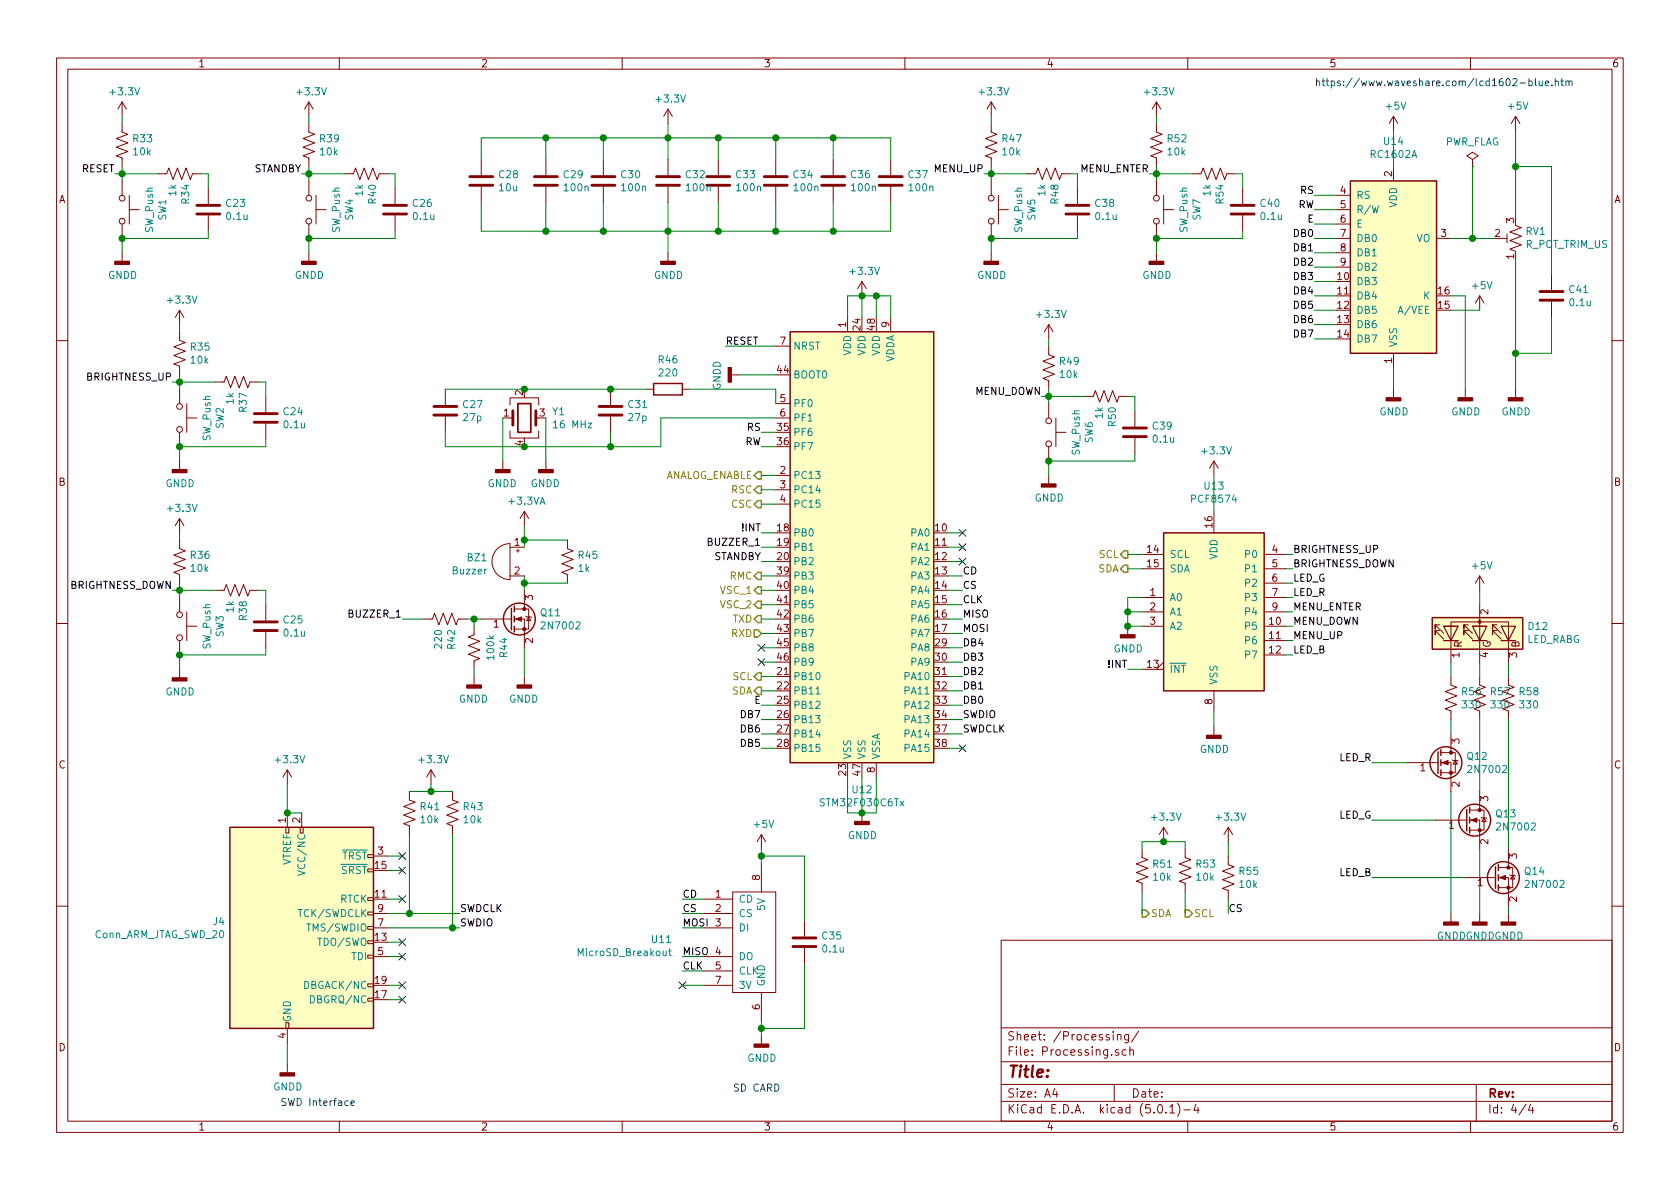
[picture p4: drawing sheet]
<svg xmlns="http://www.w3.org/2000/svg" width="297mm" height="210mm" viewBox="0 0 297 210" stroke-linecap="round" stroke-linejoin="round" font-family="sans-serif">
<g fill="none" stroke="#840000" stroke-width=".18">
<path d="M10 10.3h277v189.9h-277zM12 12.2h273v186.1h-273zM21.6 18v2.6M21.6 18l-.8 1.3M21.6 18l.8 1.3M54.6 18v2.6M54.6 18l-.8 1.3M54.6 18l.8 1.3M60 10.3v1.9M110 10.3v1.9M118.1 19.3v2.5M118.1 19.3l-.8 1.3"/>
<path d="M118.1 19.3l.8 1.3M160 10.3v1.9M175.3 18v2.6M175.3 18l-.8 1.3M175.3 18l.7 1.3M204.5 18v2.6M204.5 18l-.8 1.3M204.5 18l.7 1.3M210 10.3v1.9M260 10.3v1.9M21.6 21.8v1.6l1 .3-2 .8 2 .8-2 .7 2 .8-2 .8 1 .3v1.6M21.6 32v2.5"/>
<path d="M21.6 39.6v2.6M22.9 37.1h1.7M22.9 34.5v5.1M27.9 30.7h1.6l.3-1 .8 2 .8-2 .7 2 .8-2 .8 2 .3-1h1.6M36.8 33.3v2.8M36.8 38.1v2.8M54.6 21.8v1.6l1 .3-2 .8 2 .8-2 .7 2 .8-2 .8 1 .3v1.6M54.6 32v2.5M54.6 39.6v2.6M55.9 37.1h1.8M55.9 34.5v5.1M61 30.7h1.5l.4-1 .7 2 .8-2 .8 2 .7-2 .8 2 .4-1h1.5"/>
<path d="M69.8 33.3v2.8M69.8 38.1v2.8M85.1 28.2v2.8M85.1 33v2.8M96.5 28.2v2.8M96.5 33v2.8M106.7 28.2v2.8M106.7 33v2.8M118.1 28.2v2.8M118.1 33v2.8M127 28.2v2.8M127 33v2.8"/>
<path d="M137.2 28.2v2.8M137.2 33v2.8M147.3 28.2v2.8M147.3 33v2.8M157.5 28.2v2.8M157.5 33v2.8M175.3 21.8v1.6l1 .3-2.1 .8 2.1 .8-2.1 .7 2.1 .8-2.1 .8 1.1 .3v1.6M175.3 32v2.5M175.3 39.6v2.6M176.5 37.1h1.8M176.5 34.5v5.1M181.6 30.7h1.5l.4-1 .8 2 .7-2 .8 2 .8-2 .7 2 .4-1h1.5"/>
<path d="M190.5 33.3v2.8M190.5 38.1v2.8M204.5 21.8v1.6l1 .3-2 .8 2 .8-2 .7 2 .8-2 .8 1 .3v1.6M204.5 32v2.5M204.5 39.6v2.6M205.7 34.5v5.1M205.7 37.1h1.8M210.8 30.7h1.5l.4-1 .8 2 .7-2 .8 2 .8-2 .7 2 .4-1h1.5M219.7 33.3v2.8M219.7 38.1v2.8M236.2 34.5h2.6M236.2 37.1h2.6"/>
<path d="M236.2 39.6h2.6M246.4 20.6v2.5M246.4 29.5v2.5M246.4 20.6l-.8 1.2M246.4 20.6l.7 1.2M260.3 28.2l1.1-.6-1.1-.7-1 .7 1 .6v1.3M260.3 29.5h.1M268 39.9l1 .4-2 .7 2 .8-2 .7 2 .8-2 .8 1 .3v.3M268 20.6v2.5M268 20.6l-.8 1.2M268 20.6l.7 1.2M21.6 44.7v1.5"/>
<path d="M31.7 58.7v1.5l1.1 .4-2.1 .7 2.1 .8-2.1 .8 2.1 .7-2.1 .8 1 .4v1.5M31.7 54.9v2.5M31.7 54.9l-.7 1.2M31.7 54.9l.8 1.2M54.6 44.7v1.5M118.1 44.7v1.5M149.9 56.1v2.6M152.4 49.8l-.8 1.2M152.4 49.8v2.5M152.4 49.8l.8 1.2M157.5 56.1v2.6M175.3 44.7v1.5"/>
<path d="M185.4 57.4v2.5M185.4 57.4l-.7 1.3M185.4 57.4l.8 1.3M204.5 44.7v1.5M236.2 42.2h2.6M236.2 44.7h2.6M236.2 47.2h2.6M254 42.2h2.5M261.6 52.3l-.7 1.3M261.6 52.3v2.6M261.6 52.3l.8 1.3M265.4 42.2h1"/>
<path d="M266.4 41.4v1.5M274.3 48.5v2.8M274.3 53.3v2.8M10 60.2h2M31.7 68.8v2.6M31.7 76.4v2.6M33 73.9h1.8M33 71.4v5M38.1 67.6h1.5l.4-1.1 .8 2.1 .7-2.1 .8 2.1 .8-2.1 .7 2.1 .4-1h1.5M47 70.1v2.8M47 74.9v2.8M78.7 68.8v2.8"/>
<path d="M78.7 73.7v2.7M90.2 76.2v1.3h5v-1.3M90.2 71.6v-1.2h5v1.2M90.2 73.9h.5M94.7 73.9h.5M107.9 68.8v2.8M107.9 73.7v2.7M114.3 68.8h1.3M120.6 68.8h1.3M129.3 66.3h1.5M137.2 61.2h2.5M137.2 71.4h2.5"/>
<path d="M137.2 73.9h2.5M185.4 61.2v1.5l1 .4-2 .8 2 .7-2 .8 2 .8-2 .7 1 .4v1.5M185.4 71.4v2.5M185.4 79v2.5M186.7 76.4h1.8M186.7 73.9v5.1M191.8 70.1h1.5l.4-1 .7 2 .8-2 .8 2 .7-2 .8 2 .4-1h1.5M200.7 72.6v2.8M200.7 77.5v2.8M246.4 62.5v2.5M246.4 68.8v1.6M259.1 68.8v1.6"/>
<path d="M268 68.8v1.6M285 60.2h2M31.7 95.5v1.5l1.1 .4-2.1 .8 2.1 .7-2.1 .8 2.1 .8-2.1 .7 1 .4v1.5M31.7 81.5v1.6M31.7 91.7v2.5M31.7 91.7l-.7 1.3M31.7 91.7l.8 1.3M87.9 97.1a3.3 3.3 0 0 1 2.3-1v6.4a3.2 3.2 0 0 1-3-2 3.2 3.2 0 0 1 .7-3.4zM88.9 81.5v1.6M90.2 96.8h2.5M91.3 97.4h.5M91.6 97.1v.6"/>
<path d="M92.7 90.4l-.8 1.3M92.7 90.4v2.6M92.7 90.4l.8 1.3M96.5 81.5v1.6M100.3 95.5v1.5l1 .4-2 .8 2 .7-2 .8 2 .8-2 .7 1 .4v1.5M137.2 84.1h2.5M137.2 86.6h2.5M137.2 89.1h2.5M185.4 84.1v1.5M201.9 98h3.8M214.6 81.5v2.6M214.6 90.4v3.8"/>
<path d="M214.6 81.5l-.7 1.3M214.6 81.5l.8 1.3M223.5 98h3.8M10 110.3h2M31.7 105.7v2.5M31.7 113.3v2.5M31.7 118.4v1.5M33 110.7h1.8M33 108.2v5.1M38.1 104.4h1.5l.4-1 .8 2 .7-2 .8 2 .8-2 .7 2 .4-1h1.5M47 106.9v2.8M47 111.8v2.7"/>
<path d="M74.9 109.5h1.6l.3-1 .8 2 .8-2 .7 2 .8-2 .7 2 .4-1h1.5M83.8 110.7v1.6l-1 .3 2 .8-2 .8 2 .7-2 .8 2 .8-1 .3v1.6M83.8 119.6v1.6M85.1 109.5h5.3M90.2 101.8h2.5M90.9 109.5h1.8v5M90.9 107.7h1.8M92.7 107.7h.8v3.5h-2.6M92.7 104.4v3.3M92.7 119.6v1.6M93 109l.1 .1h.8l.1 .1M93.5 109.1l.4 .6h-.8z"/>
<path d="M199.4 110.7v1.6M201.9 105.7h3.8M201.9 110.7h3.8M201.9 118.4h3.8M201.9 100.6h3.8M201.9 108.2h3.8M205.7 117.1l-1.2 1.3M223.5 105.7h3.8M223.5 110.7h3.8M223.5 113.3h3.8M223.5 115.8h3.8M223.5 100.6h3.8"/>
<path d="M223.5 108.2h3.8M223.5 103.1h3.8M254.5 111.5h-.8v.8v-.8l1.6 1.5M254.5 110.5h-.8v.7v-.7l1.6 1.5M255.3 110.7h2.5zM255.3 110.7h.1M255.3 113.3h2.5M256.5 119.6v1.6l1.1 .3-2.1 .8 2.1 .8-2.1 .7 2.1 .8-2.1 .7 1 .4v1.5M256.5 117.1v-7.1h10.2v7.1M259.6 111.5h-.8v.8v-.8l1.5 1.5M259.6 110.5h-.8v.7v-.7l1.5 1.5M260.3 110.7h2.6z"/>
<path d="M260.3 110.7h.1M260.3 113.3h2.6M261.6 119.6v1.6l1 .3-2 .8 2 .8-2 .7 2 .8-2 .7 1 .4v1.5M261.6 101.8v2.6M261.6 106.9v10.2M261.6 101.8l-.7 1.3M261.6 101.8l.8 1.3M264.7 111.5h-.8v.8v-.8l1.5 1.5M264.7 110.5h-.8v.7v-.7l1.5 1.5M265.4 113.3h2.6M266.7 119.6v1.6l1 .3-2 .8 2 .8-2 .7 2 .8-2 .7 1 .4v1.5M285 110.3h2"/>
<path d="M50.8 136.1l-.8 1.3M50.8 136.1v2.6M50.8 136.1l.8 1.3M72.4 139.9v1.6l1 .4-2 .7 2 .8-2 .7 2 .8-2 .8 1 .3v1.6M76.2 136.1l-.8 1.3M76.2 136.1v2.6M76.2 136.1l.8 1.3M80 139.9v1.6l1 .4-2 .7 2 .8-2 .7 2 .8-2 .8 1 .3v1.6M154.9 134.9v2.5M214.6 122.2v3.8M214.6 128.5v1.5M248.9 134.9h5.4"/>
<path d="M254.8 134.9h1.7v5M254.8 133.1h1.7M256.5 133.1h.8v3.5h-2.5M256.5 129.8v3.3M256.8 134.4l.1 .1h.8l.1 .1M257.3 134.5l.4 .6h-.8zM261.6 139.9v3.4M50.5 146.3h.6v1h-.6zM50.8 143.8v2.5M53.1 146.3h.5v1h-.5zM53.3 143.8v2.5M65 158.7h1v.6h-1z"/>
<path d="M65 153.7h1v.5h-1zM65 151.1h1v.5h-1zM66 151.4h2.6M124.5 159h5M129.5 157.7h7.7v17.8h-7.7zM134.6 147.6v2.5M134.6 152.6v5.1M134.6 147.6l-.7 1.2M134.6 147.6l.8 1.2M152.4 143.8v1.5M201.9 150.1v1.5l1 .4-2 .8 2 .7-2 .8 2 .8-2 .7 1 .4v1.5M205.7 146.3l-.7 1.3"/>
<path d="M205.7 146.3v2.5M205.7 146.3l.8 1.3M209.5 150.1v1.5l1.1 .4-2.1 .8 2.1 .7-2.1 .8 2.1 .8-2.1 .7 1 .4v1.5M217.2 151.4v1.5l1 .4-2 .7 2 .8-2 .8 2 .7-2 .8 1 .4v1.5M217.2 146.3l-.8 1.3M217.2 146.3v2.5M217.2 146.3l.7 1.3M254 145h5.3M259.1 155.2h5.3M259.8 145h1.8v5.1M259.8 143.3h1.8M261.6 143.3h.8v3.5h-2.6"/>
<path d="M261.9 144.5l.1 .1h.8l.1 .2M262.4 144.6l.4 .7h-.8zM264.9 155.2h1.8v5.1M264.9 153.4h1.8M266.7 153.4h.8v3.6h-2.6M266.7 150.1v3.3M267 154.7l.1 .1h.7l.2 .1M267.5 154.8l.3 .6h-.7zM10 160.2h2M65 161.3h1v.5h-1zM65 176.5h1v.5h-1zM65 174h1v.5h-1z"/>
<path d="M65 166.4h1v.5h-1zM65 163.8h1v.5h-1zM65 168.9h1v.5h-1zM66 169.2h2.6M66 164.1h2.6M66 161.5h2.6M124.5 169.2h5M124.5 164.1h5M124.5 161.5h5M124.5 171.7h5M124.5 174.2h5M134.6 175.5v5.1"/>
<path d="M142.2 162.8v2.8M142.2 167.6v2.8M177 166.3h108v32h-108zM256.5 161.5v1.6M261.6 161.5v1.6M266.7 161.5v1.6M285 160.2h2M50.5 180.8h.6v1.1h-.6zM50.8 181.9v2.5M50.8 188.2v1.5M60 198.3v1.9M110 198.3v1.9"/>
<path d="M134.6 183.1v1.6M160 198.3v1.9M177 194.8h108M177 191.8h108M177 187.8h108M177 181.8h108M186.5 192.5l-.4 1h1M186.8 193v1M196.8 182.4v.2M197 191.8v3M197.6 183.1v-.1a.37 .37 0 0 1 .6 .1v.8M197.6 182.9v1"/>
<path d="M197.8 185.7a.37 .37 0 0 0-.6 .1l.1 .2 .5 .2v.1l-.2 .3-.4-.1M199.1 185.7l-.4-.1-.3 .3 .1 .6 .2 .1 .4-.1M199.5 182.9v1.2l-.2 .3-.4-.1M199.5 183l-.4-.1-.3 .3 .1 .6 .2 .1 .4-.1M199.8 185.7a.37 .37 0 0 1 .6 .1v.8M199.8 185.1v1.5M201.3 182.3l-1.2 2M204.8 195.5l.4-.2a.94 .94 0 0 1 0 1.5 .79 .79 0 0 1-.4-1.3zM206.2 196.7v.1M206.8 195.8l.5-.5v1.5M206.8 196.8h.9M208.2 195.1a1.71 1.71 0 0 1 0 2.3"/>
<path d="M209.3 196.3h1.2M210 198.3v1.9M211.5 195.2l-.4 1.1h.9M211.8 195.8v1M260 198.3v1.9M261 191.8v6.5M269.8 195.2l-1.2 2M270.6 195.2l-.3 1.1h.9M271 195.8v1"/>
<circle cx="21.6" cy="39.1" r=".51"/>
<circle cx="21.6" cy="35" r=".51"/>
<circle cx="54.6" cy="39.1" r=".51"/>
<circle cx="54.6" cy="35" r=".51"/>
<circle cx="175.3" cy="39.1" r=".51"/>
<circle cx="175.3" cy="35" r=".51"/>
<circle cx="204.5" cy="39.1" r=".51"/>
<circle cx="204.5" cy="35" r=".51"/>
<circle cx="31.8" cy="75.9" r=".51"/>
<circle cx="31.8" cy="71.9" r=".51"/>
<circle cx="185.4" cy="74.4" r=".51"/>
<circle cx="185.4" cy="78.5" r=".51"/>
<circle cx="31.8" cy="108.7" r=".51"/>
<circle cx="31.8" cy="112.8" r=".51"/>
</g>
<g fill="#ffffc2" stroke="#ffffc2" stroke-width=".18">
<path d="M139.7 58.7h25.4v76.2h-25.4z"/>
<path d="M40.6 146.3h25.4v35.6h-25.4z"/>
<path d="M238.8 32h15.2v30.5h-15.2z"/>
<path d="M205.7 94.2h17.8v28h-17.8z"/>
<path d="M253.2 109.2h16v5.6h-16z"/>
</g>
<g fill="none" stroke="#840000" stroke-width=".25">
<path d="M238.8 32h15.2v30.5h-15.2zM139.7 58.7h25.4v76.2h-25.4zM115.6 67.8h5v2h-5zM205.7 94.2h17.8v28h-17.8zM90.4 107.6v3.8M90.9 107.2v1M90.9 109v1M90.9 110.7v1.1M253.2 109.2h16v5.6h-16zM254.3 133v3.8M254.8 132.6v1M254.8 134.4v1"/>
<path d="M254.8 136.1v1.1M40.6 146.3h25.4v35.6h-25.4zM259.3 143.1v3.8M259.8 142.7v1.1M259.8 144.5v1M259.8 146.3v1M264.4 153.3v3.8M264.9 152.9v1M264.9 154.7v1M264.9 156.5v1"/>
<circle cx="91.8" cy="109.5" r="2.82"/>
<circle cx="255.7" cy="134.9" r="2.82"/>
<circle cx="260.7" cy="145" r="2.82"/>
<circle cx="265.8" cy="155.2" r="2.82"/>
</g>
<path d="M144.3 122.7h.7M52.6 154l1.3 .4-1.3 .4M54.9 176.1a.64 .64 0 0 1 .7 .6 .64 .64 0 0 1-.7 .6zM118.2 168.2h.5M118.4 167.7v1.1l.3 .2" fill="none" stroke="#008484" stroke-width=".18"/>
<g fill="none" stroke="#840000" stroke-width=".51">
<path d="M34.8 37.8h4.1M34.8 36.3h4.1M67.8 37.8h4.1M67.8 36.3h4.1M83.1 32.8h4M83.1 31.2h4M94.5 32.8h4.1M94.5 31.2h4.1M104.6 32.8h4.1M104.6 31.2h4.1M116.1 32.8h4M116.1 31.2h4"/>
<path d="M125 32.8h4M125 31.2h4M135.1 32.8h4.1M135.1 31.2h4.1M145.3 32.8h4.1M145.3 31.2h4.1M155.4 32.8h4.1M155.4 31.2h4.1M188.5 37.8h4M188.5 36.3h4M217.7 37.8h4M217.7 36.3h4"/>
<path d="M272.3 53.1h4.1M272.3 51.6h4.1M45 74.7h4M45 73.1h4M76.7 73.4h4.1M76.7 71.9h4.1M90.7 72.6v2.6M94.7 72.6v2.6M105.9 73.4h4.1M105.9 71.9h4.1M198.6 77.2h4.1M198.6 75.7h4.1"/>
<path d="M45 111.5h4M45 110h4M140.2 167.4h4.1M140.2 165.9h4.1"/>
</g>
<g fill="none" stroke="#008400" stroke-width=".18">
<path d="M20.3 30.7h7.6M21.6 20.6v1.2M21.6 29.5v2.5M35.6 30.7h1.2v2.6M53.3 30.7h7.7M54.6 20.6v1.2M54.6 29.5v2.5M68.6 30.7h1.2v2.6M85.1 28.2v-3.8h72.4v3.8M85.1 35.8v5.1h72.4v-5.1M96.5 24.4v3.8M96.5 35.8v5.1"/>
<path d="M106.7 24.4v3.8M106.7 35.8v5.1M118.1 21.8v6.4M118.1 35.8v8.9M127 24.4v3.8M127 35.8v5.1M137.2 24.4v3.8M137.2 35.8v5.1M147.3 24.4v3.8M147.3 35.8v5.1M174 30.7h7.6M175.3 20.6v1.2"/>
<path d="M175.3 29.5v2.5M189.2 30.7h1.3v2.6M203.2 30.7h7.6M204.5 20.6v1.2M204.5 29.5v2.5M218.4 30.7h1.3v2.6M232.4 39.6h3.8M232.4 37.1h3.8M232.4 34.5h3.8M246.4 23.1v6.4M260.3 29.5v12.7M268 23.1v15.2"/>
<path d="M268 29.5h6.3v19M31.7 57.4v1.3M36.8 40.9v1.3h-15.2v2.5M69.8 40.9v1.3h-15.2v2.5M149.9 56.1v-3.8h7.6v3.8M152.4 52.3v3.8M154.9 52.3v3.8M185.4 59.9v1.3M190.5 40.9v1.3h-15.2v2.5M219.7 40.9v1.3h-15.2v2.5M232.4 52.3h3.8M232.4 59.9h3.8"/>
<path d="M232.4 57.4h3.8M232.4 54.9h3.8M232.4 49.8h3.8M232.4 47.2h3.8M232.4 44.7h3.8M232.4 42.2h3.8M256.5 52.3h2.6v16.5M256.5 54.9h5.1M256.5 42.2h7.7M268 46v22.8M274.3 56.1v6.4h-6.3M30.5 67.6h7.6"/>
<path d="M31.7 66.3v2.5M45.7 67.6h1.3v2.5M47 77.7v1.3h-15.3v2.5M78.7 68.8h35.6M88.9 73.9v7.6M96.5 73.9v7.6M107.9 76.4v2.6M121.9 68.8h15.3v2.6M128.3 61.2h8.9M130.8 66.3h6.4M134.6 79h2.6M134.6 76.4h2.6"/>
<path d="M137.2 73.9h-20.4v5.1h-38.1v-2.6M184.1 70.1h7.7M185.4 68.8v2.6M199.4 70.1h1.3v2.5M246.4 65v3.8M31.7 94.2v1.3M92.7 93v3.8M92.7 95.5h7.6M134.6 84.1h2.6M134.6 86.6h2.6M134.6 89.1h2.6M134.6 94.2h2.6"/>
<path d="M134.6 96.8h2.6M134.6 99.3h2.6M167.6 94.2h2.6M167.6 96.8h2.6M167.6 99.3h2.6M199.4 98h2.5M200.7 80.3v1.2h-15.3v2.6M214.6 84.1v6.3M227.3 98h1.3M30.5 104.4h7.6M31.7 103.1v2.6M45.7 104.4h1.3v2.5"/>
<path d="M47 114.5v1.3h-15.3v2.6M71.1 109.5h3.8M82.5 109.5h2.6M83.8 109.5v1.2M83.8 118.4v1.2M92.7 101.8v2.6M92.7 114.5v5.1M92.7 103.1h7.6M134.6 104.4h2.6M134.6 106.9h2.6M134.6 109.5h2.6M134.6 112h2.6"/>
<path d="M134.6 119.6h2.6M134.6 114.5h2.6M134.6 117.1h2.6M134.6 101.8h2.6M167.6 104.4h2.6M167.6 106.9h2.6M167.6 109.5h2.6M167.6 112h2.6M167.6 119.6h2.6M167.6 114.5h2.6M167.6 117.1h2.6M167.6 101.8h2.6"/>
<path d="M199.4 108.2h2.5M199.4 118.4h2.5M199.4 100.6h2.5M201.9 105.7h-2.5v5h2.5M227.3 105.7h1.3M227.3 108.2h1.3M227.3 110.7h1.3M227.3 100.6h1.3M227.3 113.3h1.3M227.3 103.1h1.3M227.3 115.8h1.3M256.5 117.1v2.5"/>
<path d="M261.6 104.4v2.5M261.6 117.1v2.5M266.7 117.1v2.5M50.8 138.7v5.1h2.5M72.4 139.9h7.6M76.2 138.7v1.2M134.6 129.8h2.6M134.6 127.2h2.6M134.6 122.2h2.6M134.6 124.7h2.6M134.6 132.3h2.6M149.9 137.4v6.4h5v-6.4"/>
<path d="M152.4 137.4v6.4M167.6 129.8h2.6M167.6 127.2h2.6M167.6 122.2h2.6M167.6 124.7h2.6M167.6 132.3h2.6M214.6 126v2.5M242.6 134.9h6.3M256.5 127.2v2.6M256.5 139.9v21.6M261.6 127.2v12.7M266.7 127.2v22.9"/>
<path d="M68.6 159h2.5M68.6 151.4h2.5M68.6 153.9h2.5M72.4 147.6v13.9M80 147.6v16.5M120.6 159h3.9M134.6 151.4h7.6v11.4M134.6 150.1v2.5M201.9 150.1v-1.3h7.6v1.3M201.9 157.7v3.8M209.5 157.7v3.8M217.2 148.8v2.6"/>
<path d="M217.2 159v2.5M242.6 145h11.4M242.6 155.2h16.5M261.6 150.1v11.4M68.6 166.6h2.5M68.6 169.2h2.5M68.6 161.5h12.7M68.6 164.1h12.7M68.6 174.2h2.5M68.6 176.8h2.5M120.6 169.2h3.9M120.6 161.5h3.9"/>
<path d="M120.6 164.1h3.9M120.6 174.2h3.9M120.6 171.7h3.9M142.2 170.4v11.5h-7.6M266.7 160.3v1.2M50.8 184.4v3.8M134.6 180.6v2.5"/>
</g>
<g fill="#008400" stroke="#008400" stroke-width=".25">
<circle cx="147.3" cy="40.9" r=".51"/>
<circle cx="147.3" cy="24.4" r=".51"/>
<circle cx="137.2" cy="24.4" r=".51"/>
<circle cx="137.2" cy="40.9" r=".51"/>
<circle cx="127" cy="24.4" r=".51"/>
<circle cx="127" cy="40.9" r=".51"/>
<circle cx="118.1" cy="40.9" r=".51"/>
<circle cx="118.1" cy="24.4" r=".51"/>
<circle cx="106.7" cy="24.4" r=".51"/>
<circle cx="106.7" cy="40.9" r=".51"/>
<circle cx="96.5" cy="24.4" r=".51"/>
<circle cx="96.5" cy="40.9" r=".51"/>
<circle cx="92.7" cy="68.8" r=".51"/>
<circle cx="108" cy="68.8" r=".51"/>
<circle cx="92.7" cy="79" r=".51"/>
<circle cx="152.4" cy="52.3" r=".51"/>
<circle cx="154.9" cy="52.3" r=".51"/>
<circle cx="152.4" cy="143.8" r=".51"/>
<circle cx="50.8" cy="143.8" r=".51"/>
<circle cx="76.2" cy="139.9" r=".51"/>
<circle cx="72.4" cy="161.5" r=".51"/>
<circle cx="80" cy="164.1" r=".51"/>
<circle cx="205.7" cy="148.8" r=".51"/>
<circle cx="134.6" cy="151.4" r=".51"/>
<circle cx="134.6" cy="181.9" r=".51"/>
<circle cx="268" cy="29.5" r=".51"/>
<circle cx="268" cy="62.5" r=".51"/>
<circle cx="199.4" cy="108.2" r=".51"/>
<circle cx="199.4" cy="110.7" r=".51"/>
<circle cx="92.7" cy="95.5" r=".51"/>
<circle cx="92.7" cy="103.1" r=".51"/>
<circle cx="83.8" cy="109.5" r=".51"/>
<circle cx="21.6" cy="30.7" r=".51"/>
<circle cx="21.6" cy="42.2" r=".51"/>
<circle cx="31.8" cy="67.6" r=".51"/>
<circle cx="31.8" cy="104.4" r=".51"/>
<circle cx="54.6" cy="30.7" r=".51"/>
<circle cx="175.3" cy="30.7" r=".51"/>
<circle cx="185.4" cy="70.1" r=".51"/>
<circle cx="204.5" cy="30.7" r=".51"/>
<circle cx="108" cy="79" r=".51"/>
<circle cx="260.3" cy="42.2" r=".51"/>
<circle cx="54.6" cy="42.2" r=".51"/>
<circle cx="31.8" cy="79" r=".51"/>
<circle cx="31.8" cy="115.8" r=".51"/>
<circle cx="175.3" cy="42.2" r=".51"/>
<circle cx="204.5" cy="42.2" r=".51"/>
<circle cx="185.4" cy="81.5" r=".51"/>
</g>
<path d="M91.6 71.4h2.3v5h-2.3z" fill="none" stroke="#840000" stroke-width=".3"/>
<g fill="#840000" stroke="#840000" stroke-width=".25">
<path d="M116.8 46.2h2.6v.5h-2.6z"/>
<path d="M128.8 65h.5v2.6h-.5z"/>
<path d="M151.1 145.3h2.6v.5h-2.6z"/>
<path d="M49.5 189.7h2.6v.5h-2.6z"/>
<path d="M245.1 70.4h2.5v.5h-2.5z"/>
<path d="M257.8 70.4h2.5v.5h-2.5z"/>
<path d="M266.7 70.4h2.5v.5h-2.5z"/>
<path d="M20.3 46.2h2.6v.5h-2.6z"/>
<path d="M265.4 163.1h2.6v.5h-2.6z"/>
<path d="M260.3 163.1h2.6v.5h-2.6z"/>
<path d="M255.3 163.1h2.5v.5h-2.5z"/>
<path d="M133.3 184.7h2.6v.5h-2.6z"/>
<path d="M198.1 112.3h2.6v.5h-2.6z"/>
<path d="M213.4 130h2.5v.6h-2.5z"/>
<path d="M91.4 121.2h2.6v.5h-2.6z"/>
<path d="M82.5 121.2h2.6v.5h-2.6z"/>
<path d="M30.5 83.1h2.5v.5h-2.5z"/>
<path d="M30.5 119.9h2.5v.5h-2.5z"/>
<path d="M53.3 46.2h2.6v.5h-2.6z"/>
<path d="M174 46.2h2.5v.5h-2.5z"/>
<path d="M184.1 85.6h2.6v.5h-2.6z"/>
<path d="M203.2 46.2h2.5v.5h-2.5z"/>
<path d="M87.6 83.1h2.6v.5h-2.6z"/>
<path d="M95.2 83.1h2.6v.5h-2.6z"/>
</g>
<g fill="none" stroke="#0000c2" stroke-width=".18">
<path d="M268.8 14.7h.9M270.3 14.4l.4-.1 .2 .2-.1 .6h-.5M270.3 13.9v1.3M271.5 13.9v1.1l.2 .2M272.1 14.3l.1 .8 .3 .1 .2-.2M272.7 14.3v.9M273.2 14.7l.6-.1v-.2l-.4-.1-.2 .2 .1 .6h.5M274.4 15v.2M275 14.4l.2-.1 .3 .1v.8M275 13.9v1.3M275.9 14.3h.5M276.1 13.9v1.1l.3 .2"/>
<path d="M276.9 14.4l.1-.1 .3 .1 .1 .8M276.9 14.3v.9M277.4 14.5l.2-.2 .3 .1 .1 .8M62.1 195.1l.6-.1-.1-.3h-.4l-.1 .1v.6h.5"/>
</g>
<g fill="none" stroke="#000084" stroke-width=".18">
<path d="M169.6 98.7l1.2 1.2M169.6 96.2l1.2 1.2M169.6 93.6l1.2 1.2M170.8 98.7l-1.2 1.2M170.8 96.2l-1.2 1.2M170.8 93.6l-1.2 1.2M134 113.9l1.2 1.3M134 116.5l1.2 1.2M135.2 113.9l-1.2 1.3M135.2 116.5l-1.2 1.2M169.6 131.7l1.2 1.2M170.8 131.7l-1.2 1.2"/>
<path d="M70.5 158.4l1.2 1.2M70.5 153.3l1.2 1.2M70.5 150.8l1.2 1.2M71.7 158.4l-1.2 1.2M71.7 153.3l-1.2 1.2M71.7 150.8l-1.2 1.2M70.5 166l1.2 1.2M70.5 168.5l1.2 1.3M70.5 173.6l1.2 1.2M70.5 176.2l1.2 1.2M71.7 166l-1.2 1.2M71.7 168.5l-1.2 1.3"/>
<path d="M71.7 173.6l-1.2 1.2M71.7 176.2l-1.2 1.2M120 173.6l1.3 1.2M121.3 173.6l-1.3 1.2"/>
</g>
<g fill="none" stroke="#848400" stroke-width=".25">
<path d="M134 86h.6v1.2h-.6l-.7-.6zM134 88.5h.6v1.3h-.6l-.7-.7zM134 83.4h.6v1.3h-.6l-.7-.6zM198.8 97.4h.6v1.3h-.6l-.7-.7zM198.8 99.9h.6v1.3h-.6l-.7-.6zM133.3 111.4h.7l.6 .6-.6 .6h-.7zM134 101.2h.6v1.3h-.6l-.7-.7zM134 103.8h.6v1.2h-.6l-.7-.6zM134 106.3h.6v1.3h-.6l-.7-.7zM134 119h.6v1.3h-.6l-.7-.7zM134 108.8h.6v1.3h-.6l-.7-.6zM134 121.5h.6v1.3h-.6l-.7-.6z"/>
<path d="M201.9 160.9h.7l.6 .6-.6 .7h-.7zM209.5 160.9h.7l.6 .6-.6 .7h-.7z"/>
</g>
<g fill="#840000" stroke="#840000" stroke-width=".18">
<path d="M255 134.9l1-.4v.7z"/>
<path d="M260.1 145l1-.4v.8z"/>
<path d="M265.2 155.2l1-.4v.8z"/>
<path d="M91.2 109.5l1-.4v.7z"/>
<circle cx="256.5" cy="136.6" r=".28"/>
<circle cx="256.5" cy="133.1" r=".28"/>
<circle cx="261.6" cy="146.8" r=".28"/>
<circle cx="261.6" cy="143.3" r=".28"/>
<circle cx="266.7" cy="157" r=".28"/>
<circle cx="266.7" cy="153.4" r=".28"/>
<circle cx="92.7" cy="111.2" r=".28"/>
<circle cx="92.7" cy="107.7" r=".28"/>
<circle cx="261.6" cy="110" r=".25"/>
</g>
<path d="M255.3 110.7h2.5l-1.3 2.6zM255.3 113.3h2.5M260.3 110.7h2.6l-1.3 2.6zM260.3 113.3h2.6M265.4 110.7h2.6l-1.3 2.6zM265.4 113.3h2.6" fill="none" stroke="#840000" stroke-width=".2"/>
<text font-size="2.8" fill="#840000" x="178" y="190.5">Title:</text>
<g font-size="2.1" fill="#840000">
<text x="178" y="184">Sheet: /Processing/</text>
<text x="178" y="186.7">File: Processing.sch</text>
<text x="178" y="196.9">KiCad E.D.A. kicad (5.0.1)-4</text>
<text x="178" y="194.1">Size: A4</text>
<text x="200" y="194.1">Date:</text>
<text x="263" y="194.1">Rev:</text>
<text x="263" y="196.9">Id: 4/4</text>
</g>
<g font-size="1.8" fill="#840000">
<text x="35" y="11.9">1</text>
<text x="85" y="11.9">2</text>
<text x="135" y="11.9">3</text>
<text x="185" y="11.9">4</text>
<text x="235" y="11.9">5</text>
<text x="285" y="11.9">6</text>
<text x="10.4" y="35.9">A</text>
<text x="237" y="34.3">4</text>
<text x="246.1" y="31.2" transform="rotate(-90 246.1 31.2)">2</text>
<text x="285.4" y="35.9">A</text>
<text x="237" y="36.8">5</text>
<text x="237" y="39.4">6</text>
<text x="237" y="41.9">7</text>
<text x="254.8" y="41.9">3</text>
<text x="264.3" y="41.9">2</text>
<text x="267.7" y="39.5" transform="rotate(-90 267.7 39.5)">3</text>
<text x="237" y="44.4">8</text>
<text x="237" y="47">9</text>
<text x="267.7" y="45.8" transform="rotate(-90 267.7 45.8)">1</text>
<text x="236.5" y="49.5">10</text>
<text x="236.5" y="52.1">11</text>
<text x="254.3" y="52.1">16</text>
<text x="149.6" y="57.9" transform="rotate(-90 149.6 57.9)">1</text>
<text x="152.1" y="58.4" transform="rotate(-90 152.1 58.4)">24</text>
<text x="154.7" y="58.4" transform="rotate(-90 154.7 58.4)">48</text>
<text x="157.2" y="57.9" transform="rotate(-90 157.2 57.9)">9</text>
<text x="236.5" y="54.6">12</text>
<text x="236.5" y="57.1">13</text>
<text x="236.5" y="59.7">14</text>
<text x="254.3" y="54.6">15</text>
<text x="137.9" y="61">7</text>
<text x="246.1" y="64.2" transform="rotate(-90 246.1 64.2)">1</text>
<text x="92.5" y="69.9" transform="rotate(-90 92.5 69.9)">2</text>
<text x="137.5" y="66">44</text>
<text x="137.9" y="71.1">5</text>
<text x="89.1" y="73.7">1</text>
<text x="95.4" y="73.7">3</text>
<text x="137.5" y="76.2">35</text>
<text x="137.9" y="73.7">6</text>
<text x="92.5" y="78.8" transform="rotate(-90 92.5 78.8)">4</text>
<text x="137.5" y="78.7">36</text>
<text x="137.9" y="83.8">2</text>
<text x="10.4" y="85.9">B</text>
<text x="137.9" y="86.4">3</text>
<text x="137.9" y="88.9">4</text>
<text x="285.4" y="85.9">B</text>
<text x="137.5" y="94">18</text>
<text x="165.4" y="94">10</text>
<text x="214.4" y="93.3" transform="rotate(-90 214.4 93.3)">16</text>
<text x="91" y="96.5">1</text>
<text x="91" y="101.6">2</text>
<text x="137.5" y="96.5">19</text>
<text x="137.5" y="99.1">20</text>
<text x="137.5" y="101.6">39</text>
<text x="165.4" y="96.5">11</text>
<text x="165.4" y="99.1">12</text>
<text x="165.4" y="101.6">13</text>
<text x="202.9" y="97.8">14</text>
<text x="202.9" y="100.3">15</text>
<text x="224.9" y="97.8">4</text>
<text x="224.9" y="100.3">5</text>
<text x="94.2" y="106.1" transform="rotate(-90 94.2 106.1)">3</text>
<text x="137.5" y="104.1">40</text>
<text x="137.5" y="106.7">41</text>
<text x="165.4" y="104.1">14</text>
<text x="165.4" y="106.7">15</text>
<text x="203.4" y="105.4">1</text>
<text x="203.4" y="107.9">2</text>
<text x="224.9" y="102.9">6</text>
<text x="224.9" y="105.4">7</text>
<text x="224.9" y="107.9">9</text>
<text x="87.3" y="111">1</text>
<text x="94.2" y="113.8" transform="rotate(-90 94.2 113.8)">2</text>
<text x="137.5" y="109.2">42</text>
<text x="137.5" y="111.8">43</text>
<text x="165.4" y="109.2">16</text>
<text x="165.4" y="111.8">17</text>
<text x="203.4" y="110.5">3</text>
<text x="224.5" y="110.5">10</text>
<text x="224.5" y="113">11</text>
<text x="263.1" y="108.7" transform="rotate(-90 263.1 108.7)">2</text>
<text x="137.5" y="119.4">21</text>
<text x="137.5" y="114.3">45</text>
<text x="137.5" y="116.8">46</text>
<text x="165.4" y="119.4">31</text>
<text x="165.4" y="114.3">29</text>
<text x="165.4" y="116.8">30</text>
<text x="202.9" y="118.1">13</text>
<text x="224.5" y="115.6">12</text>
<text x="258.1" y="116.3" transform="rotate(-90 258.1 116.3)">1</text>
<text x="258.5" y="114.5" transform="rotate(-90 258.5 114.5)">R</text>
<text x="263.1" y="116.3" transform="rotate(-90 263.1 116.3)">4</text>
<text x="263.6" y="114.6" transform="rotate(-90 263.6 114.6)">G</text>
<text x="268.2" y="116.3" transform="rotate(-90 268.2 116.3)">3</text>
<text x="268.7" y="114.5" transform="rotate(-90 268.7 114.5)">B</text>
<text x="137.5" y="121.9">22</text>
<text x="137.5" y="124.5">25</text>
<text x="165.4" y="121.9">32</text>
<text x="165.4" y="124.5">33</text>
<text x="214.4" y="124.6" transform="rotate(-90 214.4 124.6)">8</text>
<text x="137.5" y="127">26</text>
<text x="137.5" y="129.5">27</text>
<text x="165.4" y="127">34</text>
<text x="165.4" y="129.5">37</text>
<text x="258.1" y="131.5" transform="rotate(-90 258.1 131.5)">3</text>
<text x="10.4" y="135.9">C</text>
<text x="137.5" y="132.1">28</text>
<text x="149.6" y="137.1" transform="rotate(-90 149.6 137.1)">23</text>
<text x="152.1" y="137.1" transform="rotate(-90 152.1 137.1)">47</text>
<text x="154.7" y="136.6" transform="rotate(-90 154.7 136.6)">8</text>
<text x="165.4" y="132.1">38</text>
<text x="251.1" y="136.4">1</text>
<text x="285.4" y="135.9">C</text>
<text x="258.1" y="139.2" transform="rotate(-90 258.1 139.2)">2</text>
<text x="263.1" y="141.7" transform="rotate(-90 263.1 141.7)">3</text>
<text x="50.5" y="145.5" transform="rotate(-90 50.5 145.5)">1</text>
<text x="53.1" y="145.5" transform="rotate(-90 53.1 145.5)">2</text>
<text x="256.2" y="146.6">1</text>
<text x="263.1" y="149.3" transform="rotate(-90 263.1 149.3)">2</text>
<text x="66.3" y="153.7">15</text>
<text x="66.8" y="151.1">3</text>
<text x="134.4" y="155.7" transform="rotate(-90 134.4 155.7)">8</text>
<text x="268.2" y="151.9" transform="rotate(-90 268.2 151.9)">3</text>
<text x="66.3" y="158.7">11</text>
<text x="66.8" y="161.3">9</text>
<text x="126.5" y="158.7">1</text>
<text x="126.5" y="161.3">2</text>
<text x="261.3" y="156.7">1</text>
<text x="268.2" y="159.5" transform="rotate(-90 268.2 159.5)">2</text>
<text x="66.3" y="166.4">13</text>
<text x="66.8" y="163.8">7</text>
<text x="126.5" y="163.8">3</text>
<text x="66.3" y="174">19</text>
<text x="66.8" y="168.9">5</text>
<text x="126.5" y="168.9">4</text>
<text x="126.5" y="171.4">5</text>
<text x="126.5" y="174">7</text>
<text x="66.3" y="176.5">17</text>
<text x="134.4" y="178.5" transform="rotate(-90 134.4 178.5)">6</text>
<text x="10.4" y="185.9">D</text>
<text x="50.5" y="183.6" transform="rotate(-90 50.5 183.6)">4</text>
<text x="285.4" y="185.9">D</text>
<text x="35" y="199.9">1</text>
<text x="85" y="199.9">2</text>
<text x="135" y="199.9">3</text>
<text x="185" y="199.9">4</text>
<text x="235" y="199.9">5</text>
<text x="285" y="199.9">6</text>
</g>
<g font-size="1.8" fill="#008484">
<text x="19.6" y="16.9">+3.3V</text>
<text x="52.7" y="16.9">+3.3V</text>
<text x="173.3" y="16.9">+3.3V</text>
<text x="202.5" y="16.9">+3.3V</text>
<text x="116.2" y="18.1">+3.3V</text>
<text x="245.2" y="19.4">+5V</text>
<text x="266.8" y="19.4">+5V</text>
<text x="23.6" y="25.2">R33</text>
<text x="23.6" y="27.5">10k</text>
<text x="56.6" y="25.2">R39</text>
<text x="56.7" y="27.5">10k</text>
<text x="177.3" y="25.2">R47</text>
<text x="177.3" y="27.5">10k</text>
<text x="206.5" y="25.2">R52</text>
<text x="206.5" y="27.5">10k</text>
<text x="242.5" y="27.9">RC1602A</text>
<text x="244.8" y="25.6">U14</text>
<text x="255.4" y="25.7">PWR_FLAG</text>
<text x="31.2" y="34.6" transform="rotate(-90 31.2 34.6)">1k</text>
<text x="33.5" y="36" transform="rotate(-90 33.5 36)">R34</text>
<text x="64.2" y="34.6" transform="rotate(-90 64.2 34.6)">1k</text>
<text x="66.5" y="36" transform="rotate(-90 66.5 36)">R40</text>
<text x="88.3" y="31.5">C28</text>
<text x="88.3" y="33.8">10u</text>
<text x="99.7" y="31.5">C29</text>
<text x="99.9" y="33.8">100n</text>
<text x="109.9" y="31.5">C30</text>
<text x="110.1" y="33.8">100n</text>
<text x="121.3" y="31.5">C32</text>
<text x="121.5" y="33.8">100n</text>
<text x="130.2" y="31.5">C33</text>
<text x="130.4" y="33.8">100n</text>
<text x="140.4" y="31.5">C34</text>
<text x="140.5" y="33.8">100n</text>
<text x="150.5" y="31.5">C36</text>
<text x="150.7" y="33.8">100n</text>
<text x="160.7" y="31.5">C37</text>
<text x="160.9" y="33.8">100n</text>
<text x="184.8" y="34.6" transform="rotate(-90 184.8 34.6)">1k</text>
<text x="187.1" y="36" transform="rotate(-90 187.1 36)">R48</text>
<text x="214" y="34.6" transform="rotate(-90 214 34.6)">1k</text>
<text x="216.4" y="36" transform="rotate(-90 216.4 36)">R54</text>
<text x="239.8" y="35.2">RS</text>
<text x="27.1" y="41.1" transform="rotate(-90 27.1 41.1)">SW_Push</text>
<text x="29.4" y="39" transform="rotate(-90 29.4 39)">SW1</text>
<text x="40" y="36.6">C23</text>
<text x="40.2" y="38.9">0.1u</text>
<text x="60.1" y="41.1" transform="rotate(-90 60.1 41.1)">SW_Push</text>
<text x="62.4" y="39" transform="rotate(-90 62.4 39)">SW4</text>
<text x="73.1" y="36.6">C26</text>
<text x="73.2" y="38.9">0.1u</text>
<text x="180.7" y="41.1" transform="rotate(-90 180.7 41.1)">SW_Push</text>
<text x="183.1" y="39" transform="rotate(-90 183.1 39)">SW5</text>
<text x="193.7" y="36.6">C38</text>
<text x="193.8" y="38.9">0.1u</text>
<text x="210" y="41.1" transform="rotate(-90 210 41.1)">SW_Push</text>
<text x="212.3" y="39" transform="rotate(-90 212.3 39)">SW7</text>
<text x="222.9" y="36.6">C40</text>
<text x="223" y="38.9">0.1u</text>
<text x="239.8" y="37.7">R/W</text>
<text x="239.8" y="40.3">E</text>
<text x="247" y="36.7" transform="rotate(-90 247 36.7)">VDD</text>
<text x="269.8" y="41.5">RV1</text>
<text x="239.8" y="42.8">DB0</text>
<text x="239.8" y="45.3">DB1</text>
<text x="239.8" y="47.9">DB2</text>
<text x="250.4" y="42.8">VO</text>
<text x="269.7" y="43.9">R_POT_TRIM_US</text>
<text x="19.1" y="49.3">GNDD</text>
<text x="29.8" y="53.7">+3.3V</text>
<text x="52.1" y="49.3">GNDD</text>
<text x="115.6" y="49.3">GNDD</text>
<text x="150.4" y="48.6">+3.3V</text>
<text x="172.8" y="49.3">GNDD</text>
<text x="202" y="49.3">GNDD</text>
<text x="239.8" y="50.4">DB3</text>
<text x="239.8" y="53">DB4</text>
<text x="251.7" y="53">K</text>
<text x="260.4" y="51.1">+5V</text>
<text x="277.5" y="51.8">C41</text>
<text x="183.5" y="56.2">+3.3V</text>
<text x="239.8" y="55.5">DB5</text>
<text x="239.8" y="58">DB6</text>
<text x="247.7" y="55.5">A/VEE</text>
<text x="277.6" y="54.1">0.1u</text>
<text x="33.8" y="62">R35</text>
<text x="33.8" y="64.3">10k</text>
<text x="116.5" y="64.3">R46</text>
<text x="140.2" y="61.8">NRST</text>
<text x="150.5" y="62.9" transform="rotate(-90 150.5 62.9)">VDD</text>
<text x="153" y="62.9" transform="rotate(-90 153 62.9)">VDD</text>
<text x="155.6" y="62.9" transform="rotate(-90 155.6 62.9)">VDD</text>
<text x="158.1" y="64.2" transform="rotate(-90 158.1 64.2)">VDDA</text>
<text x="187.4" y="64.5">R49</text>
<text x="239.8" y="60.6">DB7</text>
<text x="247" y="61.5" transform="rotate(-90 247 61.5)">VSS</text>
<text x="41.3" y="71.4" transform="rotate(-90 41.3 71.4)">1k</text>
<text x="116.6" y="66.6">220</text>
<text x="127.4" y="69" transform="rotate(-90 127.4 69)">GNDD</text>
<text x="140.2" y="66.9">BOOT0</text>
<text x="187.5" y="66.8">10k</text>
<text x="37.2" y="78" transform="rotate(-90 37.2 78)">SW_Push</text>
<text x="39.5" y="75.8" transform="rotate(-90 39.5 75.8)">SW2</text>
<text x="43.6" y="72.8" transform="rotate(-90 43.6 72.8)">R37</text>
<text x="50.2" y="73.4">C24</text>
<text x="50.3" y="75.7">0.1u</text>
<text x="81.9" y="72.2">C27</text>
<text x="82" y="74.5">27p</text>
<text x="97.7" y="73.4">Y1</text>
<text x="98.2" y="75.7">16 MHz</text>
<text x="111.2" y="72.2">C31</text>
<text x="111.2" y="74.5">27p</text>
<text x="140.2" y="72">PF0</text>
<text x="140.2" y="74.5">PF1</text>
<text x="140.2" y="77.1">PF6</text>
<text x="195" y="74" transform="rotate(-90 195 74)">1k</text>
<text x="197.3" y="75.4" transform="rotate(-90 197.3 75.4)">R50</text>
<text x="203.9" y="76">C39</text>
<text x="243.9" y="73.5">GNDD</text>
<text x="256.6" y="73.5">GNDD</text>
<text x="265.5" y="73.5">GNDD</text>
<text x="140.2" y="79.6">PF7</text>
<text x="190.9" y="80.5" transform="rotate(-90 190.9 80.5)">SW_Push</text>
<text x="193.2" y="78.4" transform="rotate(-90 193.2 78.4)">SW6</text>
<text x="204" y="78.3">0.1u</text>
<text x="212.7" y="80.4">+3.3V</text>
<text x="29.3" y="86.2">GNDD</text>
<text x="86.2" y="86.2">GNDD</text>
<text x="90.1" y="89.2">+3.3VA</text>
<text x="93.8" y="86.2">GNDD</text>
<text x="140.2" y="84.7">PC13</text>
<text x="140.2" y="87.2">PC14</text>
<text x="140.2" y="89.8">PC15</text>
<text x="182.9" y="88.7">GNDD</text>
<text x="210.9" y="88.9">PCF8574</text>
<text x="213" y="86.6">U13</text>
<text x="29.8" y="90.5">+3.3V</text>
<text x="140.2" y="94.9">PB0</text>
<text x="161.2" y="94.9">PA0</text>
<text x="33.8" y="98.8">R36</text>
<text x="33.8" y="101.1">10k</text>
<text x="80.1" y="101.6">Buzzer</text>
<text x="82.7" y="99.3">BZ1</text>
<text x="102.3" y="101.1">1k</text>
<text x="102.3" y="98.8">R45</text>
<text x="140.2" y="97.4">PB1</text>
<text x="140.2" y="99.9">PB2</text>
<text x="161.2" y="97.4">PA1</text>
<text x="161.2" y="99.9">PA2</text>
<text x="206.8" y="98.7">SCL</text>
<text x="206.8" y="101.2">SDA</text>
<text x="215.3" y="99" transform="rotate(-90 215.3 99)">VDD</text>
<text x="220.3" y="98.7">P0</text>
<text x="220.3" y="101.2">P1</text>
<text x="260.4" y="100.7">+5V</text>
<text x="140.2" y="102.5">PB3</text>
<text x="140.2" y="105">PB4</text>
<text x="140.2" y="107.6">PB5</text>
<text x="161.2" y="102.5">PA3</text>
<text x="161.2" y="105">PA4</text>
<text x="161.2" y="107.6">PA5</text>
<text x="206.8" y="106.3">A0</text>
<text x="220.3" y="103.8">P2</text>
<text x="220.3" y="106.3">P3</text>
<text x="39.5" y="112.6" transform="rotate(-90 39.5 112.6)">SW3</text>
<text x="41.3" y="108.3" transform="rotate(-90 41.3 108.3)">1k</text>
<text x="43.6" y="109.6" transform="rotate(-90 43.6 109.6)">R38</text>
<text x="50.2" y="110.3">C25</text>
<text x="50.3" y="112.6">0.1u</text>
<text x="95.7" y="109">Q11</text>
<text x="96" y="111.3">2N7002</text>
<text x="140.2" y="110.1">PB6</text>
<text x="140.2" y="112.6">PB7</text>
<text x="161.2" y="110.1">PA6</text>
<text x="161.2" y="112.6">PA7</text>
<text x="206.8" y="108.8">A1</text>
<text x="206.8" y="111.4">A2</text>
<text x="220.3" y="111.4">P5</text>
<text x="220.3" y="113.9">P6</text>
<text x="220.3" y="108.8">P4</text>
<text x="269.9" y="113.7">LED_RABG</text>
<text x="270.3" y="111.4">D12</text>
<text x="37.2" y="114.8" transform="rotate(-90 37.2 114.8)">SW_Push</text>
<text x="78.2" y="114.5" transform="rotate(-90 78.2 114.5)">220</text>
<text x="80.5" y="114.7" transform="rotate(-90 80.5 114.7)">R42</text>
<text x="87.4" y="116.5" transform="rotate(-90 87.4 116.5)">100k</text>
<text x="89.7" y="116.2" transform="rotate(-90 89.7 116.2)">R44</text>
<text x="140.2" y="115.2">PB8</text>
<text x="140.2" y="117.7">PB9</text>
<text x="161.2" y="115.2">PA8</text>
<text x="161.2" y="117.7">PA9</text>
<text x="196.9" y="115.4">GNDD</text>
<text x="206.8" y="119">INT</text>
<text x="220.3" y="116.5">P7</text>
<text x="29.3" y="123">GNDD</text>
<text x="81.1" y="124.3">GNDD</text>
<text x="90" y="124.3">GNDD</text>
<text x="140.2" y="120.3">PB10</text>
<text x="140.2" y="122.8">PB11</text>
<text x="140.2" y="125.3">PB12</text>
<text x="160.2" y="120.3">PA10</text>
<text x="160.2" y="122.8">PA11</text>
<text x="160.2" y="125.3">PA12</text>
<text x="215.3" y="121.2" transform="rotate(-90 215.3 121.2)">VSS</text>
<text x="258.5" y="123">R56</text>
<text x="258.7" y="125.3">330</text>
<text x="263.6" y="123">R57</text>
<text x="263.8" y="125.3">330</text>
<text x="268.7" y="123">R58</text>
<text x="268.8" y="125.3">330</text>
<text x="140.2" y="127.9">PB13</text>
<text x="140.2" y="130.4">PB14</text>
<text x="160.2" y="127.9">PA13</text>
<text x="160.2" y="130.4">PA14</text>
<text x="48.8" y="135">+3.3V</text>
<text x="74.2" y="135">+3.3V</text>
<text x="140.2" y="133">PB15</text>
<text x="150.5" y="134.4" transform="rotate(-90 150.5 134.4)">VSS</text>
<text x="153" y="134.4" transform="rotate(-90 153 134.4)">VSS</text>
<text x="155.6" y="134.4" transform="rotate(-90 155.6 134.4)">VSSA</text>
<text x="160.2" y="133">PA15</text>
<text x="212.1" y="133.1">GNDD</text>
<text x="259.5" y="134.4">Q12</text>
<text x="259.9" y="136.7">2N7002</text>
<text x="74.4" y="143.3">R41</text>
<text x="82" y="143.3">R43</text>
<text x="145.4" y="142.6">STM32F030C6Tx</text>
<text x="150.8" y="140.3">U12</text>
<text x="74.4" y="145.6">10k</text>
<text x="82.1" y="145.6">10k</text>
<text x="133.4" y="146.4">+5V</text>
<text x="149.9" y="148.4">GNDD</text>
<text x="203.8" y="145.1">+3.3V</text>
<text x="215.2" y="145.1">+3.3V</text>
<text x="264.6" y="144.5">Q13</text>
<text x="264.9" y="146.9">2N7002</text>
<text x="51.4" y="153.1" transform="rotate(-90 51.4 153.1)">VTREF</text>
<text x="54" y="154.1" transform="rotate(-90 54 154.1)">VCC/NC</text>
<text x="60.3" y="154.6">SRST</text>
<text x="60.4" y="152">TRST</text>
<text x="203.9" y="153.4">R51</text>
<text x="204" y="155.7">10k</text>
<text x="211.6" y="153.4">R53</text>
<text x="211.6" y="155.7">10k</text>
<text x="219.2" y="154.7">R55</text>
<text x="269.6" y="154.7">Q14</text>
<text x="60.1" y="159.6">RTCK</text>
<text x="130.6" y="159.6">CD</text>
<text x="135.3" y="160.9" transform="rotate(-90 135.3 160.9)">5V</text>
<text x="219.2" y="157">10k</text>
<text x="270" y="157">2N7002</text>
<text x="16.6" y="165.9">Conn_ARM_JTAG_SWD_20</text>
<text x="37.7" y="163.6">J4</text>
<text x="53.1" y="162.2">TCK/SWDCLK</text>
<text x="54.8" y="164.7">TMS/SWDIO</text>
<text x="56.6" y="167.3">TDO/SWO</text>
<text x="115.3" y="166.8">U11</text>
<text x="130.6" y="162.2">CS</text>
<text x="130.6" y="164.7">DI</text>
<text x="145.4" y="166.1">C35</text>
<text x="254.1" y="166.2">GNDDGNDDGNDD</text>
<text x="62.2" y="169.8">TDI</text>
<text x="102.5" y="169.1">MicroSD_Breakout</text>
<text x="130.6" y="169.8">DO</text>
<text x="130.6" y="172.3">CLK</text>
<text x="145.6" y="168.4">0.1u</text>
<text x="54.2" y="174.9">DBGACK/NC</text>
<text x="55.4" y="177.4">DBGRQ/NC</text>
<text x="130.6" y="174.9">3V</text>
<text x="135.3" y="174.5" transform="rotate(-90 135.3 174.5)">GND</text>
<text x="51.4" y="180.8" transform="rotate(-90 51.4 180.8)">GND</text>
<text x="132.1" y="187.8">GNDD</text>
<text x="48.3" y="192.8">GNDD</text>
</g>
<g font-size="1.8" fill="#0000c2">
<text x="232.4" y="15.2">https://www.waveshare.com/lcd1602-blue.htm</text>
<text x="49.5" y="195.6">SWD Interface</text>
<text x="129.5" y="193">SD CARD</text>
</g>
<g font-size="1.8">
<text x="14.4" y="30.5">RESET</text>
<text x="44.8" y="30.5">STANDBY</text>
<text x="165.4" y="30.5">MENU_UP</text>
<text x="191" y="30.5">MENU_ENTER</text>
<text x="229.9" y="34.3">RS</text>
<text x="228.9" y="41.9">DB0</text>
<text x="229.5" y="36.8">RW</text>
<text x="231.2" y="39.4">E</text>
<text x="228.9" y="44.4">DB1</text>
<text x="228.9" y="47">DB2</text>
<text x="228.9" y="49.5">DB3</text>
<text x="228.9" y="52.1">DB4</text>
<text x="228.9" y="54.6">DB5</text>
<text x="228.9" y="57.1">DB6</text>
<text x="228.9" y="59.7">DB7</text>
<text x="128.3" y="61">RESET</text>
<text x="15.4" y="67.3">BRIGHTNESS_UP</text>
<text x="172.4" y="69.8">MENU_DOWN</text>
<text x="132.2" y="76.2">RS</text>
<text x="131.7" y="78.7">RW</text>
<text x="131.2" y="94">!INT</text>
<text x="125.5" y="96.5">BUZZER_1</text>
<text x="126.1" y="99.1">STANDBY</text>
<text x="170.2" y="101.6">CD</text>
<text x="228.6" y="97.8">BRIGHTNESS_UP</text>
<text x="228.6" y="100.3">BRIGHTNESS_DOWN</text>
<text x="12.3" y="104.1">BRIGHTNESS_DOWN</text>
<text x="170.2" y="104.1">CS</text>
<text x="170.2" y="106.7">CLK</text>
<text x="228.6" y="107.9">MENU_ENTER</text>
<text x="228.6" y="105.4">LED_R</text>
<text x="228.6" y="102.9">LED_G</text>
<text x="62" y="109.2">BUZZER_1</text>
<text x="170.2" y="111.8">MOSI</text>
<text x="170.2" y="109.2">MISO</text>
<text x="228.6" y="113">MENU_UP</text>
<text x="228.6" y="110.5">MENU_DOWN</text>
<text x="170.2" y="119.4">DB2</text>
<text x="170.2" y="116.8">DB3</text>
<text x="170.2" y="114.3">DB4</text>
<text x="196" y="118.1">!INT</text>
<text x="228.6" y="115.6">LED_B</text>
<text x="133.5" y="124.5">E</text>
<text x="170.2" y="124.5">DB0</text>
<text x="170.2" y="121.9">DB1</text>
<text x="131.1" y="129.5">DB6</text>
<text x="131.1" y="127">DB7</text>
<text x="170.2" y="129.5">SWDCLK</text>
<text x="170.2" y="127">SWDIO</text>
<text x="131.1" y="132.1">DB5</text>
<text x="236.8" y="134.6">LED_R</text>
<text x="236.7" y="144.8">LED_G</text>
<text x="236.8" y="154.9">LED_B</text>
<text x="81.3" y="161.3">SWDCLK</text>
<text x="120.6" y="158.7">CD</text>
<text x="120.6" y="161.3">CS</text>
<text x="217.2" y="161.3">CS</text>
<text x="81.3" y="163.8">SWDIO</text>
<text x="120.6" y="163.8">MOSI</text>
<text x="120.6" y="168.9">MISO</text>
<text x="120.6" y="171.4">CLK</text>
</g>
<g font-size="1.8" fill="#848400">
<text x="117.2" y="84.7">ANALOG_ENABLE</text>
<text x="129.4" y="87.2">RSC</text>
<text x="129.4" y="89.8">CSC</text>
<text x="194.1" y="101.2">SDA</text>
<text x="194.3" y="98.7">SCL</text>
<text x="127.5" y="105">VSC_1</text>
<text x="127.5" y="107.6">VSC_2</text>
<text x="129.1" y="102.5">RMC</text>
<text x="129.4" y="112.6">RXD</text>
<text x="129.6" y="110.1">TXD</text>
<text x="129.4" y="122.8">SDA</text>
<text x="129.6" y="120.3">SCL</text>
<text x="203.5" y="162.2">SDA</text>
<text x="211.1" y="162.2">SCL</text>
</g>
</svg>
